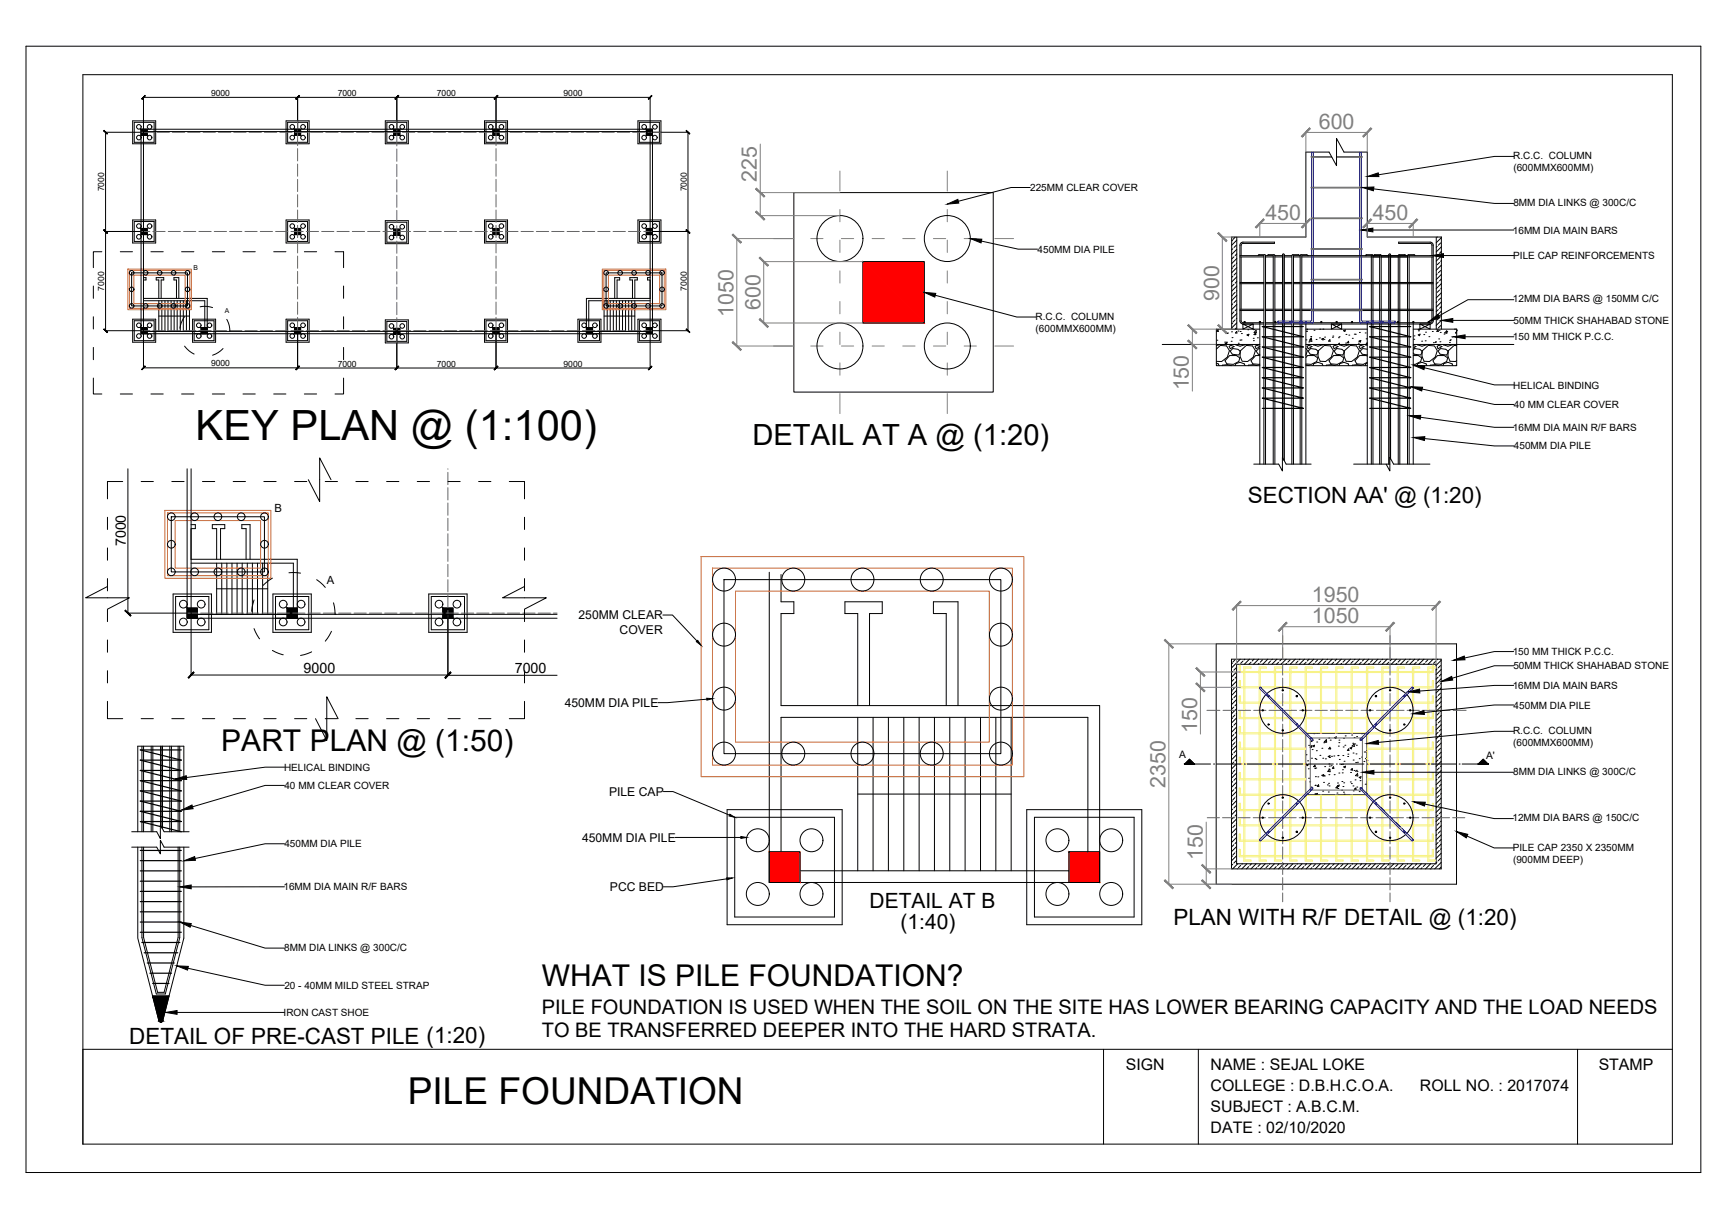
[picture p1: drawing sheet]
<svg xmlns="http://www.w3.org/2000/svg" width="841mm" height="594mm" viewBox="0 0 841 594" stroke-linecap="round" stroke-linejoin="round" font-family="sans-serif">
<!-- layer: 0 -->
<g fill="none" stroke="#000" stroke-width=".49">
<path d="M13 23h819v550h-819zM41 37h777v522h-777zM65 59h11v11h-11zM66 60h9v10h-9zM140 59h11v11h-11zM141 60h9v10h-9zM146 48v16M188 59h12v11h-12zM189 60h10v10h-10zM194 48v16M237 59h11v11h-11zM238 60h9v10h-9z"/>
<path d="M243 48v16M312 59h11v11h-11zM313 60h9v10h-9zM69 63h3v3h-3zM69 65h-17v48h17h-17v49h17M69 63h250v100h-250zM70 64h248v98h-248zM70 64v-16h248v16M144 63h3v3h-3zM193 63h3v3h-3zM241 63h3v3h-3zM316 63h3v3h-3z"/>
<path d="M319 65h17v97h-17M740 76h-9l-57 9M388 94h98v98h-98zM504 92h-10l-25 6M672 92l59 7h9M65 108h11v11h-11zM66 108h9v10h-9zM69 112h3v3h-3zM140 108h11v11h-11zM141 108h9v10h-9zM144 112h3v3h-3zM188 108h12v11h-12z"/>
<path d="M189 109h10v9h-10zM193 112h3v3h-3zM237 108h11v11h-11zM238 108h9v10h-9zM241 112h3v3h-3zM312 108h11v11h-11zM313 108h9v10h-9zM316 112h3v3h-3zM319 113h17M480 118l18 4h9M602 118h.1M604 116l-1 1"/>
<path d="M604 120l-1 1M605 117l-3 3M605 116v45M606 120l1-1 1-1h15v1h-16v1M606 120v37M607 120v5M671 112h69M700 120v5M700 120v-1h-16v-1h15l2 1v1M701 120v37M702 116v45M703 116h.1"/>
<path d="M704 119l-1 1M705 116l-3 3M46 140v6M50 123h-4v8M59 123h6M64 133h28v17h-28zM70 136h1v1h-1v9h31v17h-6M74 123h6M89 123h6M104 123h6M119 123h6M134 123h6"/>
<path d="M149 123h6M164 123h4v8M168 140v6M296 133h28v17h-28zM318 136h-1v1h1v9h-31v17h6M422 128h30v30h-30zM602 131h.1M603 122h-1M603 135l-1 1M603 126l-1 1M603 139l-1 1M604 129l-1 2"/>
<path d="M604 133l-1 2M605 122l-3 2M605 126l-3 3M605 131l-3 2M605 135l-3 3M605 140l-3 2M605 124l-1 1M605 129h-1M605 138h-1M606 125h12v102M606 138h12M606 126h12"/>
<path d="M606 139h12M607 126v12M607 139v12M616 125h2M616 124l-1 1M618 124l1 1M619 125v102M619 138h4M619 126h4M619 125h4v102M619 139h4M620 125h3"/>
<path d="M620 124v1M623 124v1M623 138h4M623 126h4M623 125h4M623 139h4M623 125v102M627 125v99M627 125l1-1v1v100M628 138h4M628 126h4M628 125h4v102"/>
<path d="M628 139h4M632 125h3M632 124v1M632 138h4M632 126h4M632 139h4M635 124v1M636 125v102M636 125h-4v102M636 125h3M636 124v1M637 138h64"/>
<path d="M637 126h64M637 139h64M639 124v1M668 125h3M668 124v1M671 125v102M671 124v1v102M672 125h3M672 124v1M675 125v102M675 124v1v102M684 125h3"/>
<path d="M684 124v1v102M684 125v102M687 124v1M689 125h2M689 124l-1 1v102M689 125v102M691 124l1 1M700 126v12M700 139v12M701 125h-64v102M703 120l-1 1M703 134h-1"/>
<path d="M703 124l-1 1M703 138l-1 1M704 128l-1 1M704 132l-1 1M705 121l-3 2M705 125l-3 3M705 130l-3 2M705 134l-3 3M705 139l-3 2M705 123l-1 1M705 127l-1 1M705 136l-1 1"/>
<path d="M706 125h34M46 155v6M65 156h11v11h-11zM66 157h9v10h-9zM70 147h30v15h-28M78 146v-9h-2v-1h4v1h-1v9M78 147v15M78 155h15M79 147v15M81 147v15M82 147v15M84 147v15"/>
<path d="M85 147v15M86 146v-9h-1v-1h2v10M87 147v15M88 147v15M90 147v15M90 155l-2 6M91 147v15M93 147v15M94 156h11v11h-11zM95 157h10v10h-10zM98 150h6M111 156l1 3v3"/>
<path d="M140 156h11v11h-11zM141 157h9v10h-9zM168 155v6M188 156h12v12h-12zM189 157h10v10h-10zM237 156h11v11h-11zM238 157h9v10h-9zM283 156h11v11h-11zM283 157h10v10h-10zM295 155h15M295 147v15M297 147v15"/>
<path d="M298 147v15M300 147v15M301 146v-10h2v1h-1v9M301 147v15M303 147v15M304 147v15M306 147v15M307 147v15M309 147v15M309 146v-9h-1v-1h4v1h-2v9M310 147v15M312 156h11v11h-11z"/>
<path d="M313 157h9v10h-9zM318 147h-30v15h28M457 144l40 11h10M602 145h.1M602 158h.1M603 149h-1M603 152l-1 2M604 143l-1 1M604 156l-1 2M604 147l-1 1M605 144l-3 3M605 149l-3 2"/>
<path d="M605 153l-3 3M605 158l-3 2M605 142h-1M605 151l-1 1M605 156h-1M606 157l1 1h1M606 151h12M606 152h12M607 157l1 1h10M607 152v5M608 158l5 3v-3h-5v3l5-3M608 158h10"/>
<path d="M616 158v69M619 158h4M619 151h4M619 152h4M623 158h4M623 151h4M623 152h4M628 158h4M628 151h4M628 152h4M632 158h4M632 151h4"/>
<path d="M632 152h4M637 158h62M637 151h64M637 152h64M639 158v69M651 158l5 3v-3h-5v3l5-3M669 158v69M691 158v69M694 158l5 3v-3h-5v3l5-3M700 152v5M700 157l-1 1h-62M701 157v1h-2"/>
<path d="M703 147l-1 1M703 151l-1 1M704 142l-1 1M704 155l-1 1M704 146l-1 1M704 159l-1 1M705 143l-3 3M705 148l-3 2M705 152l-3 3M705 157l-3 2M705 141h-1M705 150l-1 1"/>
<path d="M705 154l-1 1M710 157h30M740 147h-22l-14 8M46 170v6M69 160h3v3h-3zM70 162v18h76v-18M90 169l5 4M98 160h3v3h-3zM109 170l-5 4M144 160h3v3h-3zM146 163v17h48v-17v17h49v-17M168 170v6"/>
<path d="M193 161h3v3h-3zM241 160h3v3h-3zM243 162v18h75v-18M287 160h3v3h-3zM316 160h3v3h-3zM568 168h48M595 171l2-2h3l1 2-1 4-3 2h-2M595 178l1 1M595 166h.1M596 161v1h-1zM596 168l-1 1M598 179l2-1 2 1"/>
<path d="M599 167h.1M599 168h1zM600 167h.1M600 163h.1M601 169h1h1l-1 2zM601 174h4l1 1v2l-3 1h-3l-1-2zM602 172l1-2 2 1 1 1v2l-3-1zM602 167h.1M602 162h.1M602 161v-45h37v-42h11l4 7v-13l3 6h12v42h36v45M602 165h.1M604 179v-1l2-1 2 1 1 1"/>
<path d="M604 168l2 1 3-1M604 160v1M605 162v1h-1zM605 162h.1M605 168h.1M606 166h.1M606 162h.1M606 172l3-3h3l2 2-1 4-3 2h-3l-1-3zM607 166h.1M607 163h.1M610 164l1-1-1 1zM610 164h.1"/>
<path d="M610 161h.1M610 179l3-1 2 1M613 165h.1M613 167h.1M613 161h.1M614 169h1h1l-2 2zM614 163h.1M614 163v1h-1zM614 161v2h-1zM615 165h.1M616 171l-2 1 1 1h1M616 161h-21v18h21"/>
<path d="M616 174h-2l-2 2 1 2h3M639 175v-1h4l1 1v2l-3 1h-2M639 168h30M639 170v1v3M639 178l1 1M639 161h30M639 179h30M639 166h.1M639 162h.1M639 161h.1M639 169h1h2l-2 2zM640 172l1-2 2 1 1 1v2l-3-1z"/>
<path d="M640 167h.1M641 165h.1M641 165v1zM641 166v1h-1zM642 179v-1l2-1 3 1v1M642 168l2 1 3-1M643 161h.1M644 166h.1M645 172l3-3h3l1 2-1 4-3 2h-2l-2-3zM645 165h.1M645 161h.1M646 166l1-1v1z"/>
<path d="M647 166h.1M647 161h.1M648 165h.1M648 179l3-1 2 1M650 166v1zM652 165h.1M652 164h.1M652 169h1h1l-2 2zM652 174h3l2 1v2l-3 1h-3l-1-2zM652 172l2-2 2 1 1 1v2l-4-1zM654 168h1v1h2l2-1M654 165h.1"/>
<path d="M655 179v-1l2-1 2 1 1 1M655 165h.1M657 162l1-1v1zM657 172l3-3h3l2 2-1 4-3 2h-3l-1-3zM658 168h.1M658 164h.1M659 167v1zM660 164h.1M661 179l3-1 2 1M661 165h.1M662 163h.1M663 163h.1"/>
<path d="M664 168h.1M665 167v-1v1zM665 167h.1M665 169h2l-2 2zM665 163h.1M668 163h.1M668 168l1 1M668 166h.1M669 171l-3-1-1 2 1 1 3 1M669 174h-4l-2 2v2h4l2-1M669 168h-1M669 178l-2 1"/>
<path d="M691 171l1-1 2 1 1 1v2l-4-1M691 174h3l1 1v2l-4 1M691 161h21v18h-21M691 168h49M691 169h1l-1 1M691 166h.1M691 164h.1M693 179v-1l2-1 2 1 1 1M693 168l2 1 3-1M693 164l1-1v1zM694 162h.1M694 161h.1"/>
<path d="M695 167h.1M695 172l3-3h3l2 2-1 4-3 2h-3l-1-3zM696 164h.1M696 180l35 8h9M697 167h.1M697 162h.1M699 165h.1M699 179l3-1 2 1M700 162h.1M701 168h.1M702 167h.1M703 169h1h1l-2 2z"/>
<path d="M703 161h.1M703 174h3l2 1-1 2-2 1h-3l-1-2zM703 161v1zM703 172l1-2 3 1 1 1-1 2-3-1zM703 166h.1M704 161h.1M704 167h.1M704 163h.1M706 179v-1l2-1 2 1v1M706 168l2 1 2-1M706 163h.1M707 162h.1"/>
<path d="M707 162l1 1h-2zM709 167h.1M709 166h.1M710 165h.1M711 161h.1M712 161h.1M712 165h.1M712 169h-1l-3 3v2l1 3h3v-1M712 162v1M712 179h.1M716 165h24M46 185v8h4"/>
<path d="M59 193h6M74 193h6M89 193h6M104 193h6M119 193h6M134 193h6M149 193h6M168 185v8h-4M695 190l36 8h9M695 204l36 5h9M697 214l34 4h9M60 235h-7v9"/>
<path d="M63 229v71M69 235h6M84 235h6M91 229v73h181M93 229v71h179M99 235h6M114 235h6M129 235h6M144 235h6M151 235l5 10v-21l6 11M159 235h6M174 235h6"/>
<path d="M189 235h6M204 235h6M219 235h6M234 235h6M249 235h7v9M613 227h12l2 3v-6l2 3h12M662 227h18M678 227l2 3v-6l1 3h18M680 224v-99v-1l-1 1v102M53 253v6M84 253h45v27h-45zM93 257h3v1h-3v15h52v29h-10"/>
<path d="M256 253v6M53 268v6M93 275h50v25h-47M106 273v-15h-2v-1h6v1h-2v15M106 275v25M108 275v25M111 275v25M113 275v25M116 275v25M118 275v25M120 273v-15h-2v-1h4v16M121 275v25"/>
<path d="M123 275v25M126 275v25M128 275v25M131 275v25M256 268v6M376 280v151h162v-86h-156v-45h6v-6h-6v-13M53 283v6M53 298v6M53 287l-11 5h21l-10 6M62 300h29M85 290h18v19h-18zM86 292h16v16h-16z"/>
<path d="M91 297h5v5h-5zM106 288h25M124 293l-1 6M133 283l-4 3M133 290h19v19h-19zM135 292h16v16h-16zM140 297h5v5h-5zM141 280h6M155 283l4 4M163 295l1 5M210 290h18v19h-18zM211 292h16v16h-16z"/>
<path d="M217 297h5v5h-5zM256 287l-10 5h21l-11 6M256 283v6M256 298v6M354 283h135v85h-135zM53 313v6M93 300v30M124 307l3 5M133 318l5 2M152 319l-5 1M162 309l-3 5M164 300h.1"/>
<path d="M219 300v30h53M256 313v6M324 301h5l12 12M595 315h117v117h-117zM740 319h-9l-15 3M53 328v6M93 330h126M256 328v6M602 324h.1M602 338h.1M602 322h103v103h-103zM603 328l-1 1"/>
<path d="M603 332l-1 1M604 323l-1 1M604 336l-1 1M604 327l-1 1M605 329l-3 2M605 333l-3 3M605 338l-3 2M605 331l-1 1M605 335l-1 1M605 325h97v97h-97zM606 322l-4 5M608 323l-1 1"/>
<path d="M609 322l-1 1M611 322l-3 3M612 324l-1 1M613 322l-1 1M615 322l-2 3M616 324l-1 1M617 323l-1 1M620 322l-3 3M621 323l-1 1M622 322v1M624 322l-2 3M625 324l-1 1"/>
<path d="M627 322l-1 1M629 322l-3 3M629 324v1M631 323l-1 1M633 322l-2 3M635 323l-1 1M636 322l-1 1M638 322l-3 3M639 324l-1 1M640 322l-1 1M642 322l-2 3M643 324l-1 1"/>
<path d="M644 323l-1 1M647 322l-3 3M648 323l-1 1M649 322v1M651 322l-2 3M652 324l-1 1M654 322l-1 1M656 322l-3 3M656 324v1M658 323l-1 1M660 322l-2 3M662 323l-1 1"/>
<path d="M663 322l-1 1M665 322l-3 3M666 324l-1 1M667 322l-1 1M669 322l-2 3M670 324l-1 1M671 323l-1 1M674 322l-3 3M675 323l-1 1M676 322v1M678 322l-2 3M679 324l-1 1"/>
<path d="M681 322l-1 1M683 322l-3 3M683 324v1M685 323l-1 1M687 322l-2 3M689 323l-1 1M689 322v1M692 322l-3 3M693 324l-2 1M694 322l-1 1M696 322l-2 3M696 324v1"/>
<path d="M698 323l-1 1M701 322l-3 3M702 323l-1 1M703 327l-1 1M703 322v1M703 331l-1 1M704 335l-1 1M704 325l-1 2M704 339l-1 1M705 323l-3 2M705 327l-3 3M705 332l-3 2"/>
<path d="M705 336l-3 3M705 330l-1 1M705 334h-1M740 326h-9l-21 6M740 335h-9l-37 3M53 343v8h7M69 351h6M84 351h6M99 351h6M114 351h6M129 351h6M144 351h6"/>
<path d="M154 351l6 11v-21l5 10M159 351h6M174 351h6M189 351h6M204 351h6M219 351h6M234 351h6M256 343v8h-7M346 342l-24 2M419 345v-45h-6v-6h18v6h-6v45M419 351v75M427 351v75"/>
<path d="M434 351v75M442 351v75M449 351v75M457 351v75M463 345v-45h-7v-6h12v51M464 351v75M472 351v75M479 351v75M487 351v75M494 351v75M602 351h.1M603 342h-1"/>
<path d="M603 355l-1 1M603 346l-1 1M603 359l-1 1M604 350l-1 1M604 340l-1 1M604 354l-1 1M605 342l-3 3M605 347l-3 2M605 351l-3 3M605 356l-3 2M605 344l-1 1M605 349h-1"/>
<path d="M605 358l-1 1M642 359h.1M644 359h.1M658 360h.1M661 359h.1M666 359h.1M667 359h.1M703 341h-1M703 354l-1 1M703 345l-1 1M703 358l-1 1M704 348l-1 2"/>
<path d="M704 352l-1 2M705 341l-3 2M705 345l-3 3M705 350l-3 2M705 354l-3 3M705 359l-3 2M705 343l-1 1M705 348h-1M705 357h-1M740 345h-9l-35 3M740 358h-9l-57 5M69 365v42"/>
<path d="M70 365v42M74 365v42M75 365v42M79 365v38M79 365v40v-40M83 365v42M84 365v42M87 365v42M88 365v42M139 375h-9l-39 5M584 374l-2-3-3 3h13M593 374h.1"/>
<path d="M595 374h12M602 365h.1M602 378h.1M603 369h-1M603 373l-1 1M604 363l-1 1M604 377l-1 1M604 367l-1 1M605 360l-3 3M605 365l-3 2M605 369l-3 3M605 373l-3 3"/>
<path d="M605 378l-3 2M605 362l-1 1M605 371l-1 1M605 376h-1M608 374h.1M610 374h12M623 374h.1M625 374h12M638 374h.1M639 369h.1M639 374h1h-1zM639 372h.1"/>
<path d="M640 376h.1M640 364h.1M640 374h12M641 363h.1M641 365h.1M641 371h.1M642 367h.1M642 362h.1M642 365l1-1v1zM642 375h.1M643 376h.1M643 374v1h-1z"/>
<path d="M643 371h.1M643 380h.1M644 367h.1M644 363h.1M644 380h.1M645 361h.1M645 369h.1M646 366h.1M646 379h1v1zM647 371h.1M647 379h.1M647 363h.1"/>
<path d="M648 379h.1M648 375h.1M648 363h.1M648 371h.1M649 362v1h-1zM649 370h1zM650 376h.1M650 361h.1M650 379h.1M650 374h.1M650 375h.1M650 370h.1"/>
<path d="M650 366h.1M650 376v1h-1zM650 365v1zM650 362h.1M651 374h.1M651 370h.1M652 375v1h-1zM652 370h.1M652 379h.1M653 361v-1v1zM653 374h.1M654 369h.1"/>
<path d="M654 365h.1M655 378h.1M655 363h.1M655 362h.1M655 371h.1M655 374h12M656 374h.1M656 378h.1M656 376h.1M657 369h.1M657 365h.1M657 361h.1"/>
<path d="M657 375h1zM657 372h.1M658 364h.1M659 370h.1M659 369h.1M659 366l1 1h-1zM660 366l1-1v1zM660 378h.1M661 376v1v-1zM661 363h.1M662 368h.1M662 372h.1"/>
<path d="M662 377h.1M662 361h.1M662 364v1h-1zM662 364h.1M663 377h.1M663 379l1-1v1zM663 373h.1M663 369h.1M663 364h.1M663 360h.1M664 377h.1M664 373h.1"/>
<path d="M665 371h.1M666 370h.1M667 372h.1M667 368h.1M668 364h.1M668 377h.1M668 372h.1M668 374h.1M668 367v1M668 371h.1M670 374h12M672 378h68"/>
<path d="M683 374h.1M685 374h12M698 374h.1M700 374h12M703 368h-1M703 372l-1 1M704 362l-1 1M704 375l-1 2M704 366l-1 1M704 379l-1 1M705 363l-3 3M705 368l-3 2"/>
<path d="M705 372l-3 3M705 377l-3 2M705 361h-1M705 370l-1 1M705 375h-1M713 374h.1M715 374h13l-3-3-2 3M139 384h-9l-36 10M324 387h5l28 12M356 396h56v56h-56zM359 400h49v48h-49zM419 388h75"/>
<path d="M502 396h56v56h-56zM506 400h49v48h-49zM602 392h.1M603 382l-1 1M603 396h-1M603 386l-1 1M603 400l-1 1M604 390l-1 1M604 380l-1 2M604 394l-1 1M605 382l-3 3M605 387l-3 2"/>
<path d="M605 391l-3 3M605 396l-3 2M605 385l-1 1M605 389h-1M605 398l-1 1M639 388h.1M640 381h.1M640 382h.1M641 385h.1M643 388h.1M643 384h.1M644 389l-1-1h1v1"/>
<path d="M644 384h.1M645 384h-1zM647 387h.1M647 383h.1M649 384h.1M649 387h.1M650 383h.1M650 384h.1M654 388h.1M654 384v1h-1zM654 384h1v1zM654 383h.1"/>
<path d="M654 386h.1M656 386h.1M656 382h.1M657 385h.1M657 387h.1M657 383h.1M657 388h.1M660 382h.1M661 383h.1M662 384h.1M662 387h.1M662 386h.1"/>
<path d="M663 381h.1M663 385v1h-1zM663 385h.1M665 387h.1M665 380v1zM665 382h.1M668 383h.1M697 393l34 7h9M703 381h-1M703 395h-1M703 385l-1 1M703 398l-1 1"/>
<path d="M704 389l-1 1M704 393l-1 1M705 381l-3 3M705 386l-3 2M705 390l-3 3M705 395l-3 2M705 399l-3 3M705 383l-1 1M705 388h-1M705 397l-1 1M64 407h13l1 3v-7l2 4h12M64 414h13l1 4v-7l2 3h12"/>
<path d="M67 414v45l11 40a1 1 0 0 0 1 1 1 1 0 0 0 1-1l10-40v-45M67 407v-42h23v42M69 414v44l7 28h5l7-28v-44M70 414v44l7 27h3l7-27v-44M139 413h-9l-35 7M330 409h32M376 417h15v14h-15zM523 417h15v14h-15zM532 417v-66h-150v75M602 419h.1M603 409l-1 1M603 413l-1 1"/>
<path d="M604 404l-1 1M604 417l-1 1M604 407l-1 2M605 400l-3 3M605 405l-3 2M605 409l-3 3M605 414l-3 2M605 418l-3 3M605 403h-1M605 412h-1M605 416h-1M703 408h-1"/>
<path d="M703 412l-1 1M704 402l-1 2M704 416l-1 1M704 406l-1 1M704 420l-1 1M705 404l-3 2M705 408l-3 3M705 413l-3 2M705 417l-3 3M705 401l-1 1M705 410l-1 1M705 415h-1"/>
<path d="M717 409l14 6h9M139 434h-46M355 430l-26 4h-5M391 426h132M603 423h-1M604 421l-1 1M605 422l-2 3M607 423l-1 1M607 422v1M610 422l-3 3M611 424l-2 1M612 422l-1 1"/>
<path d="M614 422l-2 3M615 424l-1 1M616 423l-1 1M619 422l-3 3M620 423l-1 1M621 422v1M623 422l-2 3M624 424l-1 1M625 422v1M628 422l-3 3M628 424l-1 1M630 423l-1 1"/>
<path d="M632 425h.1M632 422l-2 3M634 423l-2 1M634 422v1M637 422l-3 3M638 424l-2 1M639 422l-1 1M641 422l-2 3M641 424v1M643 423l-1 1M645 425h.1M646 422l-3 3"/>
<path d="M647 423l-1 1M648 422v1M650 422l-2 3M651 424l-1 1M652 422v1M655 422l-3 3M655 424l-1 1M657 423l-1 1M659 422l-2 3M661 423l-2 1M661 422v1M664 422l-3 3"/>
<path d="M664 424l-1 1M666 422l-1 1M668 422l-2 3M668 424v1M670 423l-1 1M673 422l-3 3M674 423l-1 1M675 422v1M677 422l-2 3M678 424l-1 1M679 422v1M682 422l-3 3"/>
<path d="M682 424l-1 1M684 423l-2 1M686 425h.1M686 422l-2 3M688 423l-2 1M688 422v1M691 422l-3 3M691 424l-1 1M693 422l-1 1M695 422l-2 3M695 424v1M697 423l-1 1"/>
<path d="M699 425h.1M700 422l-3 3M701 423l-1 1M702 422v1M703 421l-1 1M705 422l-3 3M705 424l-1 1M93 452l37 12h9M92 473l38 9h9M75 487h8M87 495h52M41 513h777"/>
<path d="M540 513v46M586 513v46M771 513v46"/>
<circle cx="68" cy="62" r="1.1"/>
<circle cx="68" cy="67" r="1.1"/>
<circle cx="73" cy="62" r="1.1"/>
<circle cx="73" cy="67" r="1.1"/>
<circle cx="143" cy="62" r="1.1"/>
<circle cx="143" cy="67" r="1.1"/>
<circle cx="148" cy="67" r="1.1"/>
<circle cx="148" cy="62" r="1.1"/>
<circle cx="191" cy="67" r="1.1"/>
<circle cx="191" cy="62" r="1.1"/>
<circle cx="197" cy="67" r="1.1"/>
<circle cx="197" cy="62" r="1.1"/>
<circle cx="240" cy="67" r="1.1"/>
<circle cx="240" cy="62" r="1.1"/>
<circle cx="245" cy="62" r="1.1"/>
<circle cx="245" cy="67" r="1.1"/>
<circle cx="315" cy="67" r="1.1"/>
<circle cx="315" cy="62" r="1.1"/>
<circle cx="320" cy="67" r="1.1"/>
<circle cx="320" cy="62" r="1.1"/>
<circle cx="68" cy="111" r="1.1"/>
<circle cx="68" cy="116" r="1.1"/>
<circle cx="73" cy="111" r="1.1"/>
<circle cx="73" cy="116" r="1.1"/>
<circle cx="143" cy="111" r="1.1"/>
<circle cx="143" cy="116" r="1.1"/>
<circle cx="148" cy="111" r="1.1"/>
<circle cx="148" cy="116" r="1.1"/>
<circle cx="191" cy="111" r="1.1"/>
<circle cx="191" cy="116" r="1.1"/>
<circle cx="197" cy="116" r="1.1"/>
<circle cx="197" cy="111" r="1.1"/>
<circle cx="240" cy="111" r="1.1"/>
<circle cx="240" cy="116" r="1.1"/>
<circle cx="245" cy="111" r="1.1"/>
<circle cx="245" cy="116" r="1.1"/>
<circle cx="315" cy="116" r="1.1"/>
<circle cx="315" cy="111" r="1.1"/>
<circle cx="320" cy="116" r="1.1"/>
<circle cx="320" cy="111" r="1.1"/>
<circle cx="411" cy="117" r="11"/>
<circle cx="463" cy="117" r="11"/>
<circle cx="64" cy="133" r="1.1"/>
<circle cx="71" cy="133" r="1.1"/>
<circle cx="78" cy="133" r="1.1"/>
<circle cx="85" cy="133" r="1.1"/>
<circle cx="92" cy="133" r="1.1"/>
<circle cx="296" cy="133" r="1.1"/>
<circle cx="303" cy="133" r="1.1"/>
<circle cx="310" cy="133" r="1.1"/>
<circle cx="317" cy="133" r="1.1"/>
<circle cx="324" cy="133" r="1.1"/>
<circle cx="64" cy="141" r="1.1"/>
<circle cx="64" cy="150" r="1.1"/>
<circle cx="68" cy="159" r="1.1"/>
<circle cx="71" cy="150" r="1.1"/>
<circle cx="73" cy="159" r="1.1"/>
<circle cx="78" cy="150" r="1.1"/>
<circle cx="85" cy="150" r="1.1"/>
<circle cx="92" cy="150" r="1.1"/>
<circle cx="92" cy="141" r="1.1"/>
<circle cx="97" cy="159" r="1.1"/>
<circle cx="102" cy="159" r="1.1"/>
<circle cx="143" cy="159" r="1.1"/>
<circle cx="148" cy="159" r="1.1"/>
<circle cx="191" cy="159" r="1.1"/>
<circle cx="197" cy="159" r="1.1"/>
<circle cx="240" cy="159" r="1.1"/>
<circle cx="245" cy="159" r="1.1"/>
<circle cx="286" cy="159" r="1.1"/>
<circle cx="291" cy="159" r="1.1"/>
<circle cx="296" cy="150" r="1.1"/>
<circle cx="296" cy="141" r="1.1"/>
<circle cx="303" cy="150" r="1.1"/>
<circle cx="310" cy="150" r="1.1"/>
<circle cx="315" cy="159" r="1.1"/>
<circle cx="317" cy="150" r="1.1"/>
<circle cx="320" cy="159" r="1.1"/>
<circle cx="324" cy="150" r="1.1"/>
<circle cx="324" cy="141" r="1.1"/>
<circle cx="609" cy="157" r=".3"/>
<circle cx="616" cy="157" r=".3"/>
<circle cx="624" cy="157" r=".3"/>
<circle cx="631" cy="157" r=".3"/>
<circle cx="639" cy="157" r=".3"/>
<circle cx="646" cy="157" r=".3"/>
<circle cx="654" cy="157" r=".3"/>
<circle cx="661" cy="157" r=".3"/>
<circle cx="669" cy="157" r=".3"/>
<circle cx="676" cy="157" r=".3"/>
<circle cx="684" cy="157" r=".3"/>
<circle cx="691" cy="157" r=".3"/>
<circle cx="699" cy="157" r=".3"/>
<circle cx="68" cy="164" r="1.1"/>
<circle cx="73" cy="164" r="1.1"/>
<circle cx="97" cy="164" r="1.1"/>
<circle cx="102" cy="164" r="1.1"/>
<circle cx="143" cy="164" r="1.1"/>
<circle cx="148" cy="164" r="1.1"/>
<circle cx="191" cy="165" r="1.1"/>
<circle cx="197" cy="165" r="1.1"/>
<circle cx="240" cy="164" r="1.1"/>
<circle cx="245" cy="164" r="1.1"/>
<circle cx="286" cy="164" r="1.1"/>
<circle cx="291" cy="164" r="1.1"/>
<circle cx="315" cy="164" r="1.1"/>
<circle cx="320" cy="164" r="1.1"/>
<circle cx="411" cy="169" r="11"/>
<circle cx="463" cy="169" r="11"/>
<circle cx="84" cy="253" r="1.9"/>
<circle cx="95" cy="253" r="1.9"/>
<circle cx="107" cy="253" r="1.9"/>
<circle cx="118" cy="253" r="1.9"/>
<circle cx="129" cy="253" r="1.9"/>
<circle cx="84" cy="280" r="1.9"/>
<circle cx="84" cy="266" r="1.9"/>
<circle cx="95" cy="280" r="1.9"/>
<circle cx="107" cy="280" r="1.9"/>
<circle cx="118" cy="280" r="1.9"/>
<circle cx="129" cy="280" r="1.9"/>
<circle cx="129" cy="266" r="1.9"/>
<circle cx="90" cy="295" r="1.9"/>
<circle cx="98" cy="295" r="1.9"/>
<circle cx="138" cy="295" r="1.9"/>
<circle cx="147" cy="295" r="1.9"/>
<circle cx="215" cy="295" r="1.9"/>
<circle cx="223" cy="295" r="1.9"/>
<circle cx="354" cy="283" r="6"/>
<circle cx="388" cy="283" r="6"/>
<circle cx="422" cy="283" r="6"/>
<circle cx="456" cy="283" r="6"/>
<circle cx="489" cy="283" r="6"/>
<circle cx="90" cy="304" r="1.9"/>
<circle cx="98" cy="304" r="1.9"/>
<circle cx="138" cy="304" r="1.9"/>
<circle cx="147" cy="304" r="1.9"/>
<circle cx="215" cy="304" r="1.9"/>
<circle cx="223" cy="304" r="1.9"/>
<circle cx="354" cy="310" r="6"/>
<circle cx="489" cy="310" r="6"/>
<circle cx="627" cy="338" r=".3"/>
<circle cx="680" cy="338" r=".3"/>
<circle cx="354" cy="342" r="6"/>
<circle cx="489" cy="342" r="6"/>
<circle cx="617" cy="347" r=".3"/>
<circle cx="620" cy="340" r=".3"/>
<circle cx="620" cy="354" r=".3"/>
<circle cx="627" cy="347" r="11"/>
<circle cx="627" cy="357" r=".3"/>
<circle cx="634" cy="340" r=".3"/>
<circle cx="634" cy="354" r=".3"/>
<circle cx="637" cy="347" r=".3"/>
<circle cx="670" cy="347" r=".3"/>
<circle cx="673" cy="340" r=".3"/>
<circle cx="673" cy="354" r=".3"/>
<circle cx="680" cy="347" r="11"/>
<circle cx="680" cy="357" r=".3"/>
<circle cx="687" cy="340" r=".3"/>
<circle cx="687" cy="354" r=".3"/>
<circle cx="690" cy="347" r=".3"/>
<circle cx="354" cy="368" r="6"/>
<circle cx="388" cy="368" r="6"/>
<circle cx="422" cy="368" r="6"/>
<circle cx="456" cy="368" r="6"/>
<circle cx="489" cy="368" r="6"/>
<circle cx="617" cy="400" r=".3"/>
<circle cx="620" cy="393" r=".3"/>
<circle cx="627" cy="400" r="11"/>
<circle cx="627" cy="390" r=".3"/>
<circle cx="634" cy="393" r=".3"/>
<circle cx="637" cy="400" r=".3"/>
<circle cx="670" cy="400" r=".3"/>
<circle cx="673" cy="393" r=".3"/>
<circle cx="680" cy="400" r="11"/>
<circle cx="680" cy="390" r=".3"/>
<circle cx="687" cy="393" r=".3"/>
<circle cx="690" cy="400" r=".3"/>
<circle cx="371" cy="411" r="6"/>
<circle cx="397" cy="411" r="6"/>
<circle cx="517" cy="411" r="6"/>
<circle cx="543" cy="411" r="6"/>
<circle cx="620" cy="407" r=".3"/>
<circle cx="627" cy="410" r=".3"/>
<circle cx="634" cy="407" r=".3"/>
<circle cx="673" cy="407" r=".3"/>
<circle cx="680" cy="410" r=".3"/>
<circle cx="687" cy="407" r=".3"/>
<circle cx="371" cy="437" r="6"/>
<circle cx="397" cy="437" r="6"/>
<circle cx="517" cy="437" r="6"/>
<circle cx="543" cy="437" r="6"/>
</g>
<path d="M638 359h30v30h-30z" fill="none" stroke="#000" stroke-width=".51"/>
<g fill="none" stroke="#636466" stroke-width=".49">
<path d="M146 59v5M194 59v5M243 59v5M69 65h6M77 65h6M84 65h6M92 65h6M99 65h6M107 65h6M114 65h6M122 65h6M129 65h6"/>
<path d="M137 65h6M144 65h6M146 65v6M146 73v6M152 65h6M159 65h6M167 65h6M174 65h6M182 65h6M189 65h6M194 65v6M194 73v6"/>
<path d="M197 65h6M204 65h6M212 65h6M219 65h6M227 65h6M234 65h6M242 65h6M243 65v6M243 73v6M249 65h6M257 65h6M264 65h6"/>
<path d="M272 65h6M279 65h6M287 65h6M294 65h6M302 65h6M309 65h6M317 65h6M651 77h-10h10M654 77h12h-12M146 80v6M146 88v6M146 95v6"/>
<path d="M194 80v6M194 88v6M194 95v6M243 80v6M243 88v6M243 95v6M641 92h25M69 113h4M75 113h6M82 113h6M90 113h6M97 113h6"/>
<path d="M105 113h6M112 113h6M120 113h6M127 113h6M135 113h6M142 113h6M146 103v6M146 110v6M146 118v6M150 113h6M157 113h6M165 113h6"/>
<path d="M172 113h6M180 113h6M187 113h6M194 103v6M194 110v6M194 118v6M195 113h6M202 113h6M210 113h6M217 113h6M225 113h6M232 113h6"/>
<path d="M240 113h6M243 103v6M243 110v6M243 118v6M247 113h6M255 113h6M262 113h6M270 113h6M277 113h6M285 113h6M292 113h6M300 113h6"/>
<path d="M307 113h6M315 113h4M641 107h25zM146 125v6M146 133v6M194 125v6M194 133v6M243 125v6M243 133v6M641 122h25zM641 137h25M146 140v6"/>
<path d="M146 148v6M146 155v6M194 140v6M194 148v6M194 155v6M243 140v6M243 148v6M243 155v6M641 152h25zM69 162h4M75 162h6M82 162h6"/>
<path d="M90 162h6M97 162h6M105 162h6M112 162h6M120 162h6M127 162h6M135 162h6M142 162h6M146 163v4M150 162h6M157 162h6M165 162h6"/>
<path d="M172 162h6M180 162h6M187 162h6M194 163v5M195 162h6M202 162h6M210 162h6M217 162h6M225 162h6M232 162h6M240 162h6M243 163v4"/>
<path d="M247 162h6M255 162h6M262 162h6M270 162h6M277 162h6M285 162h6M292 162h6M300 162h6M307 162h6M315 162h4M219 229h.1M219 231v6"/>
<path d="M219 238v6M219 246v6M219 253v6M219 261v6M219 268v6M219 276v6M91 300h6M98 300h6M106 300h6M113 300h6M121 300h6M128 300h6"/>
<path d="M136 300h6M143 300h6M151 300h6M158 300h6M166 300h6M173 300h6M181 300h6M188 300h6M196 300h6M203 300h6M211 300h6M218 300h6"/>
<path d="M219 283v6M219 291v6M219 298v6M226 300h6M233 300h6M241 300h6M248 300h6M256 300h6M263 300h6M271 300h1M219 306v3M627 311v4"/>
<path d="M627 317v6M680 311v4M680 317v6M627 324v6M627 332v6M627 339v6M680 324v6M680 332v6M680 339v6M590 347h6M598 347h6M606 347h6"/>
<path d="M613 347h6M620 347h7M627 347v6M627 354v6M628 347h6M636 347h5M643 347h6M651 347h6M658 347h6M666 347h6M673 347h6M680 347v6"/>
<path d="M680 354v6M681 347h6M688 347h6M696 347h6M703 347h6M711 347h6M627 362v6M627 369v6M627 377v6M641 361h25v25h-25zM680 362v6M680 369v6"/>
<path d="M680 377v6M590 400h6M598 400h6M605 400h6M613 400h6M620 400h6M627 384v6M627 392v6M627 399v6M628 400h6M635 400h6M643 400h6"/>
<path d="M650 400h6M658 400h6M665 400h6M673 400h6M680 384v6M680 392v6M680 399v6M680 400h6M688 400h6M695 400h6M703 400h6M710 400h6"/>
<path d="M627 407v6M627 414v6M680 407v6M680 414v6M627 422v6M627 429v6M627 437v4M680 422v6M680 429v6M680 437v4"/>
</g>
<g fill="none" stroke="#f7f281" stroke-width=".49">
<path d="M606 333h1v3h93v-3h1v3h-95zM606 325h1v3h93v-3h1v4h-95zM608 326h4v1h-3v93h3v1h-4zM616 326h3v1h-3v93h3v1h-3zM623 326h4v1h-3v93h3v1h-4zM631 326h3v1h-3v93h3v1h-3zM676 326h3v1h-3v93h3v1h-3zM683 326h4v1h-3v93h3v1h-4zM691 326h3v1h-3v93h3v1h-3zM698 326h4v1h-3v93h3v1h-4zM606 348h1v3h93v-3h1v3h-95zM606 340h1v3h93v-3h1v4h-95z"/>
<path d="M638 359h-32v-4h1v3h93v-3h1v4h-33M639 359v-32h3v-1h-4v95h4v-1h-3v-31M646 359v-33h3v1h-3v32M653 359v-33h4v1h-3v32M661 359v-33h3v1h-3v32M668 359v-33h4v1h-3v93h3v1h-4v-32M638 373h-31v-3h-1v4h32M638 366h-31v-3h-1v3h32M668 367v1M668 371h.1M668 373h32v-3h1v4h-33M668 366h32v-3h1v3h-33"/>
<path d="M606 393h1v3h93v-3h1v3h-95zM638 388h-31v-3h-1v4h95v-4h-1v3h-32M638 381h-31v-3h-1v3h32M646 389v32h3v-1h-3v-31M653 389v32h4v-1h-3v-31M661 389v32h3v-1h-3v-31M668 381h32v-3h1v3h-33M606 415h1v3h93v-3h1v4h-95zM606 408h1v3h93v-3h1v3h-95zM606 400h1v3h93v-3h1v4h-95z"/>
</g>
<!-- layer: DIM -->
<g fill="none" stroke="#808080" stroke-width=".49">
<path d="M372 70v35M639 74v-9h30v9M372 94h39M411 84v9M463 84v9M372 105h39M388 117h-28v52h28M396 117h6M411 102v6M411 117v6M411 117h6M426 117h6"/>
<path d="M441 117h6M456 117h6M463 102v6M463 117v6M471 117h6M486 117h10M602 116h-4v45h4M616 116v-7h23v7M669 116v-7h22v7M411 132v6M422 128h-49v30h49M463 132v6"/>
<path d="M411 147v6M463 147v6M396 169h6M411 162v6M411 177v6M411 169h6M426 169h6M441 169h6M456 169h6M463 162v6M463 177v6M471 169h6"/>
<path d="M486 169h10M583 168h12M595 161h-12v30M411 192v10M463 192v10M605 296v29M605 296h97M702 296v29M571 315h24M572 315v117M587 336h20M607 329h-20v30"/>
<path d="M627 322v-16h53v16M590 402v30M571 432h31M590 425h12"/>
</g>
<!-- layer: 0 -->
<g fill="#808080" stroke="#808080" stroke-width=".49">
<path d="M606 294l-3 4 4-4zM606 294l-3 4h-1z"/>
<path d="M704 294l-4 4zM704 294l-4 4z"/>
<path d="M588 431l4 3-4-4zM588 431l4 3v1z"/>
<path d="M588 423l4 4zM588 423l4 4z"/>
<path d="M585 327l4 4v-1zM585 326l4 4-4-3z"/>
<path d="M585 334l4 4zM585 334l4 4z"/>
<path d="M629 304l-4 5 4-4zM629 304l-4 5v-1z"/>
<path d="M681 304l-4 4 1 1zM681 304l1 1-4 4z"/>
<path d="M569 313l4 4h1zM569 313h1l4 4z"/>
<path d="M569 431l5 3-4-4zM569 431l5 3-1 1z"/>
<path d="M581 159l4 4zM581 159l4 4z"/>
<path d="M581 166v1l4 3zM581 167l4 3v1z"/>
<path d="M595 114l4 4h1zM595 114h1l4 4z"/>
<path d="M596 159h-1l5 4zM595 159l5 4h-1z"/>
<path d="M640 63l-3 4 4-4zM640 63l-3 4h-1z"/>
<path d="M666 67h1l3-4zM670 63h1l-4 4z"/>
<path d="M618 107l-4 4 4-4zM614 111l4-4-4 4z"/>
<path d="M636 111h1l3-4zM640 107h1l-4 4z"/>
<path d="M689 111l4-4zM693 107l-4 4z"/>
<path d="M670 107l-3 4 4-4zM666 111l4-4-3 4z"/>
<path d="M371 126l4 4h1zM371 126h1l4 4z"/>
<path d="M372 156h-1l5 4zM371 156l5 4h-1z"/>
<path d="M358 167l4 4zM358 167l4 4z"/>
<path d="M358 115l4 4v-1zM358 114l4 4-4-3z"/>
<path d="M370 103l-1 1 5 3zM369 104l5 3v1z"/>
<path d="M369 92l5 4zM369 92h1l4 4z"/>
</g>
<g fill="none" stroke="#00f" stroke-width=".49">
<path d="M641 77v80M641 74v3M642 77v80v1l-17-1h16M642 74v3M665 77v80v1l17-1h-16M665 74v3M666 74v3M666 77v80M617 336l25 25v1h-1M617 336h-1v1l25 25M690 336h1v1l-26 25 25-26M641 385l1 1-26 25 25-26"/>
<path d="M665 385l26 25v1h-1z"/>
</g>
<g fill="#000" stroke="#000" stroke-width=".49">
<path d="M463 100l5-3 1 2zM666 92l6-1v2zM669 86l5-1v1zM474 117h6v2zM666 112h5v1zM700 125l6-1v2zM452 143h6l-1 2zM699 157l4-3 1 1zM705 157l5-1v2zM711 165l5-1v2zM690 189h6l-1 2zM691 179h6l-1 2z"/>
<path d="M689 203h6l-1 2zM691 214h6l-1 1zM341 314v-1l2 2zM689 338l5-1v2zM705 333l5-2v2zM711 323l5-2v2zM346 341l2 1h-2zM691 349l5-2v2zM579 374h5zM666 378l6-1v2zM668 364l6-2v2zM86 381l5-2v2z"/>
<path d="M89 396l5-2v1zM357 398l2 2-2-1zM691 392h6v2zM362 409h3l-3 1zM712 407l6 1-1 2zM88 434l5-1v2zM90 421l5-2 1 2zM355 429h3l-3 1zM88 451l6 1-1 1zM86 472l6 1v1zM78 500h1zM81 495l6-1v2z"/>
<path d="M71 47l-2 1zM71 47l-2 1z"/>
<path d="M146 47l-1 1zM146 47l-1 1z"/>
<path d="M146 47l-1 1zM146 47l-1 1z"/>
<path d="M195 47l-2 1zM195 47l-2 1z"/>
<path d="M195 47l-2 1zM195 47l-2 1z"/>
<path d="M243 47l-1 1zM243 47l-1 1z"/>
<path d="M243 47l-1 1zM243 47l-1 1z"/>
<path d="M319 47l-2 1zM319 47l-2 1z"/>
<path d="M51 64l2 1zM51 64l2 1z"/>
<path d="M69 63l3 3v-3zM69 63l3 3h-3z"/>
<path d="M144 63l3 3v-3zM144 63l3 3h-3z"/>
<path d="M193 63l3 3v-3zM193 63l3 3h-3z"/>
<path d="M241 63l3 3v-3zM241 63l3 3h-3z"/>
<path d="M316 63l3 3v-3zM316 63l3 3h-3z"/>
<path d="M336 64l1 1zM336 64l1 1z"/>
<path d="M51 112l2 2zM51 112l2 2z"/>
<path d="M51 112l2 2zM51 112l2 2z"/>
<path d="M69 112l3 3v-3zM69 112l3 3h-3z"/>
<path d="M144 112l3 3v-3zM144 112l3 3h-3z"/>
<path d="M193 112l3 3v-3zM193 112l3 3h-3z"/>
<path d="M241 112l3 3v-3zM241 112l3 3h-3z"/>
<path d="M316 112l3 3v-3zM316 112l3 3h-3z"/>
<path d="M336 112l1 2zM336 112l1 2z"/>
<path d="M336 112l1 2zM336 112l1 2z"/>
<path d="M51 161l2 1zM51 161l2 1z"/>
<path d="M71 179l-2 2zM71 179l-2 2z"/>
<path d="M69 160l3 3v-3zM69 160l3 3h-3z"/>
<path d="M98 160l3 3v-3zM98 160l3 3h-3z"/>
<path d="M146 179l-1 2zM145 181l1-2z"/>
<path d="M144 160l3 3v-3zM144 160l3 3h-3z"/>
<path d="M195 179l-2 2zM193 181l2-2z"/>
<path d="M193 161l3 3v-3zM193 161l3 3h-3z"/>
<path d="M243 179l-1 2zM243 179l-1 2z"/>
<path d="M241 160l3 3v-3zM241 160l3 3h-3z"/>
<path d="M287 160l3 3v-3zM287 160l3 3h-3z"/>
<path d="M316 160l3 3v-3zM316 160l3 3h-3z"/>
<path d="M336 161l1 1zM336 161l1 1z"/>
<path d="M145 181l1-2zM146 179l-1 2z"/>
<path d="M193 181l2-2zM195 179l-2 2z"/>
<path d="M242 181l1-2zM243 179l-1 2z"/>
<path d="M317 181l2-2zM319 179l-2 2z"/>
<path d="M61 298l3 3zM61 299l3 2z"/>
<path d="M91 297l5 5v-5zM91 297l5 5h-5z"/>
<path d="M140 297l5 5v-5zM140 297l5 5h-5z"/>
<path d="M217 297l5 5v-5zM217 297l5 5h-5z"/>
<path d="M95 329l-3 3 3-3zM95 329l-3 3v-1z"/>
<path d="M218 331l2-2zM220 329l-2 3z"/>
<path d="M220 329l-2 3zM220 329l-2 3z"/>
<path d="M579 374h5zM579 374h5zM579 374h5z"/>
<path d="M579 374h5zM579 374h5zM579 374h5zM579 374h5zM579 374h5zM579 374h5zM579 374h5z"/>
<path d="M579 373l3-2 2 2zM579 373h5zM579 373h5z"/>
<path d="M579 373l5 1zM579 373l5 1zM579 374h5z"/>
<path d="M579 374h5zM579 374h5zM579 374h5zM579 374h5z"/>
<path d="M579 374h5zM579 374h5zM579 374h5zM579 374h5zM579 374h5zM579 374h5z"/>
<path d="M723 374h5zM723 374h5zM723 374h5zM723 374h5zM723 374h5zM723 374h5zM723 374h5z"/>
<path d="M723 374h5zM723 374h5zM723 374h5zM723 374h5zM723 374h5z"/>
<path d="M723 374h5zM723 374h5zM723 374h5z"/>
<path d="M723 373l2-2 3 2zM723 373h5zM723 373h5z"/>
<path d="M723 373l5 1zM723 373l5 1zM723 374h5zM723 374h5zM723 374h5zM723 374h5zM723 374h5z"/>
<path d="M723 374h5zM723 374h5z"/>
<path d="M78 500h1zM78 500h1z"/>
<path d="M78 499h1zM78 499l1 1z"/>
<path d="M78 499h1zM78 499h1z"/>
<path d="M78 499h2zM78 499h1z"/>
<path d="M78 499h2zM78 499h2z"/>
<path d="M75 487l5 12 3-12zM75 487l5 12h-2z"/>
</g>
<path d="M62 132h32v19h-32zM63 132h30v19h-30zM65 135h26v13h-26zM294 132h32v19h-32zM295 132h30v19h-30zM297 135h26v13h-26zM81 250h51v33h-51zM82 251h49v31h-49zM86 255h41v23h-41zM343 272h158v108h-158zM348 278h147v96h-147zM360 289h124v74h-124z" fill="none" stroke="#f26722" stroke-width=".49"/>
<g fill="#000">
<circle cx="635" cy="125" r=".2"/>
<circle cx="639" cy="125" r=".2"/>
<circle cx="668" cy="125" r=".2"/>
<circle cx="672" cy="125" r=".2"/>
</g>
<g fill="none" stroke="#000" stroke-width=".59">
<path d="M637 160h-20l20 5h-20l20 5h-20l20 5h-20l20 5h-20l20 5h-20l20 5h-20l20 5h-20l20 5h-20M690 160h-20l20 5h-20l20 5h-20l20 5h-20l20 5h-20l20 5h-20l20 5h-20l20 5h-20l20 5h-20M89 367h-20l20 5h-20l20 5h-20l20 5h-20l20 5h-20l20 5h-20l20 5h-20l20 5h-20l9 2M69 416h20M79 404l10 3M69 421h20M69 426h20M69 431h20M69 436h20M69 441h20M69 446h20M69 451h20"/>
<path d="M69 456h20M69 461h19M70 466h17M72 471h13M73 476h11M75 481h8"/>
</g>
<g fill="#f00" stroke="#f00" stroke-width=".49">
<path d="M422 128l30 30v-30zM422 128l30 30h-30z"/>
<path d="M523 417l15 14v-14zM523 417l15 14h-15z"/>
<path d="M376 417l15 14v-14zM376 417l15 14h-15z"/>
</g>
<text font-size="20.4" x="96" y="215">KEY PLAN @ (1:100)</text>
<text font-size="18.1" x="199" y="540">PILE FOUNDATION</text>
<g font-size="14.7">
<text x="108" y="367">PART PLAN @ (1:50)</text>
<text x="265" y="482">WHAT IS PILE FOUNDATION?</text>
</g>
<text font-size="14.3" x="368" y="217">DETAIL AT A @ (1:20)</text>
<g font-size="11">
<text x="610" y="246">SECTION AA' @ (1:20)</text>
<text x="574" y="452">PLAN WITH R/F DETAIL @ (1:20)</text>
<text x="63" y="511">DETAIL OF PRE-CAST PILE (1:20)</text>
</g>
<g font-size="10.5" fill="#808080">
<text x="645" y="63">600</text>
<text x="370" y="89" transform="rotate(-90 370 89)">225</text>
<text x="619" y="108">450</text>
<text x="671" y="108">450</text>
<text x="596" y="147" transform="rotate(-90 596 147)">900</text>
<text x="359" y="155" transform="rotate(-90 359 155)">1050</text>
<text x="372" y="152" transform="rotate(-90 372 152)">600</text>
<text x="581" y="191" transform="rotate(-90 581 191)">150</text>
<text x="641" y="294">1950</text>
<text x="641" y="305">1050</text>
<text x="585" y="359" transform="rotate(-90 585 359)">150</text>
<text x="570" y="385" transform="rotate(-90 570 385)">2350</text>
<text x="588" y="420" transform="rotate(-90 588 420)">150</text>
</g>
<g font-size="10.3">
<text x="425" y="444">DETAIL AT B</text>
<text x="440" y="454">(1:40)</text>
</g>
<g font-size="9.8">
<text x="265" y="496">PILE FOUNDATION IS USED WHEN THE SOIL ON THE SITE HAS LOWER BEARING CAPACITY AND THE LOAD NEEDS</text>
<text x="265" y="507">TO BE TRANSFERRED DEEPER INTO THE HARD STRATA.</text>
</g>
<g font-size="7.8">
<text x="551" y="523">SIGN</text>
<text x="592" y="523">NAME : SEJAL LOKE</text>
<text x="782" y="523">STAMP</text>
<text x="592" y="533">COLLEGE : D.B.H.C.O.A.</text>
<text x="694" y="533">ROLL NO. : 2017074</text>
<text x="592" y="544">SUBJECT : A.B.C.M.</text>
<text x="592" y="554">DATE : 02/10/2020</text>
</g>
<g font-size="7">
<text x="61" y="267" transform="rotate(-90 61 267)">7000</text>
<text x="148" y="329">9000</text>
<text x="252" y="329">7000</text>
</g>
<g font-size="5.9">
<text x="283" y="303">250MM CLEAR</text>
<text x="303" y="310">COVER</text>
<text x="276" y="346">450MM DIA PILE</text>
<text x="298" y="389">PILE CAP</text>
<text x="285" y="412">450MM DIA PILE</text>
<text x="298" y="436">PCC BED</text>
</g>
<g font-size="5.5">
<text x="134" y="250">B</text>
<text x="160" y="286">A</text>
</g>
<g font-size="5">
<text x="577" y="370">A</text>
<text x="727" y="371">A'</text>
</g>
<g font-size="4.9">
<text x="740" y="78">R.C.C. COLUMN</text>
<text x="740" y="84">(600MMX600MM)</text>
<text x="504" y="93">225MM CLEAR COVER</text>
<text x="740" y="101">8MM DIA LINKS @ 300C/C</text>
<text x="740" y="114">16MM DIA MAIN BARS</text>
<text x="507" y="124">450MM DIA PILE</text>
<text x="740" y="127">PILE CAP REINFORCEMENTS</text>
<text x="740" y="148">12MM DIA BARS @ 150MM C/C</text>
<text x="506" y="156">R.C.C. COLUMN</text>
<text x="740" y="158">50MM THICK SHAHABAD STONE</text>
<text x="506" y="162">(600MMX600MM)</text>
<text x="740" y="166">150 MM THICK P.C.C.</text>
<text x="740" y="190">HELICAL BINDING</text>
<text x="740" y="200">40 MM CLEAR COVER</text>
<text x="740" y="211">16MM DIA MAIN R/F BARS</text>
<text x="740" y="220">450MM DIA PILE</text>
<text x="740" y="320">150 MM THICK P.C.C.</text>
<text x="740" y="327">50MM THICK SHAHABAD STONE</text>
<text x="740" y="337">16MM DIA MAIN BARS</text>
<text x="740" y="346">450MM DIA PILE</text>
<text x="740" y="359">R.C.C. COLUMN</text>
<text x="740" y="365">(600MMX600MM)</text>
<text x="139" y="377">HELICAL BINDING</text>
<text x="740" y="379">8MM DIA LINKS @ 300C/C</text>
<text x="139" y="386">40 MM CLEAR COVER</text>
<text x="740" y="402">12MM DIA BARS @ 150C/C</text>
<text x="139" y="414">450MM DIA PILE</text>
<text x="740" y="416">PILE CAP 2350 X 2350MM</text>
<text x="740" y="422">(900MM DEEP)</text>
<text x="139" y="435">16MM DIA MAIN R/F BARS</text>
<text x="139" y="465">8MM DIA LINKS @ 300C/C</text>
<text x="139" y="484">20 - 40MM MILD STEEL STRAP</text>
<text x="139" y="497">IRON CAST SHOE</text>
</g>
<g font-size="4.2">
<text x="103" y="47">9000</text>
<text x="165" y="47">7000</text>
<text x="214" y="47">7000</text>
<text x="276" y="47">9000</text>
<text x="51" y="94" transform="rotate(-90 51 94)">7000</text>
<text x="336" y="94" transform="rotate(-90 336 94)">7000</text>
<text x="51" y="142" transform="rotate(-90 51 142)">7000</text>
<text x="336" y="142" transform="rotate(-90 336 142)">7000</text>
<text x="103" y="179">9000</text>
<text x="165" y="179">7000</text>
<text x="214" y="179">7000</text>
<text x="276" y="179">9000</text>
</g>
<g font-size="3.3">
<text x="95" y="132">B</text>
<text x="110" y="153">A</text>
</g>
</svg>
